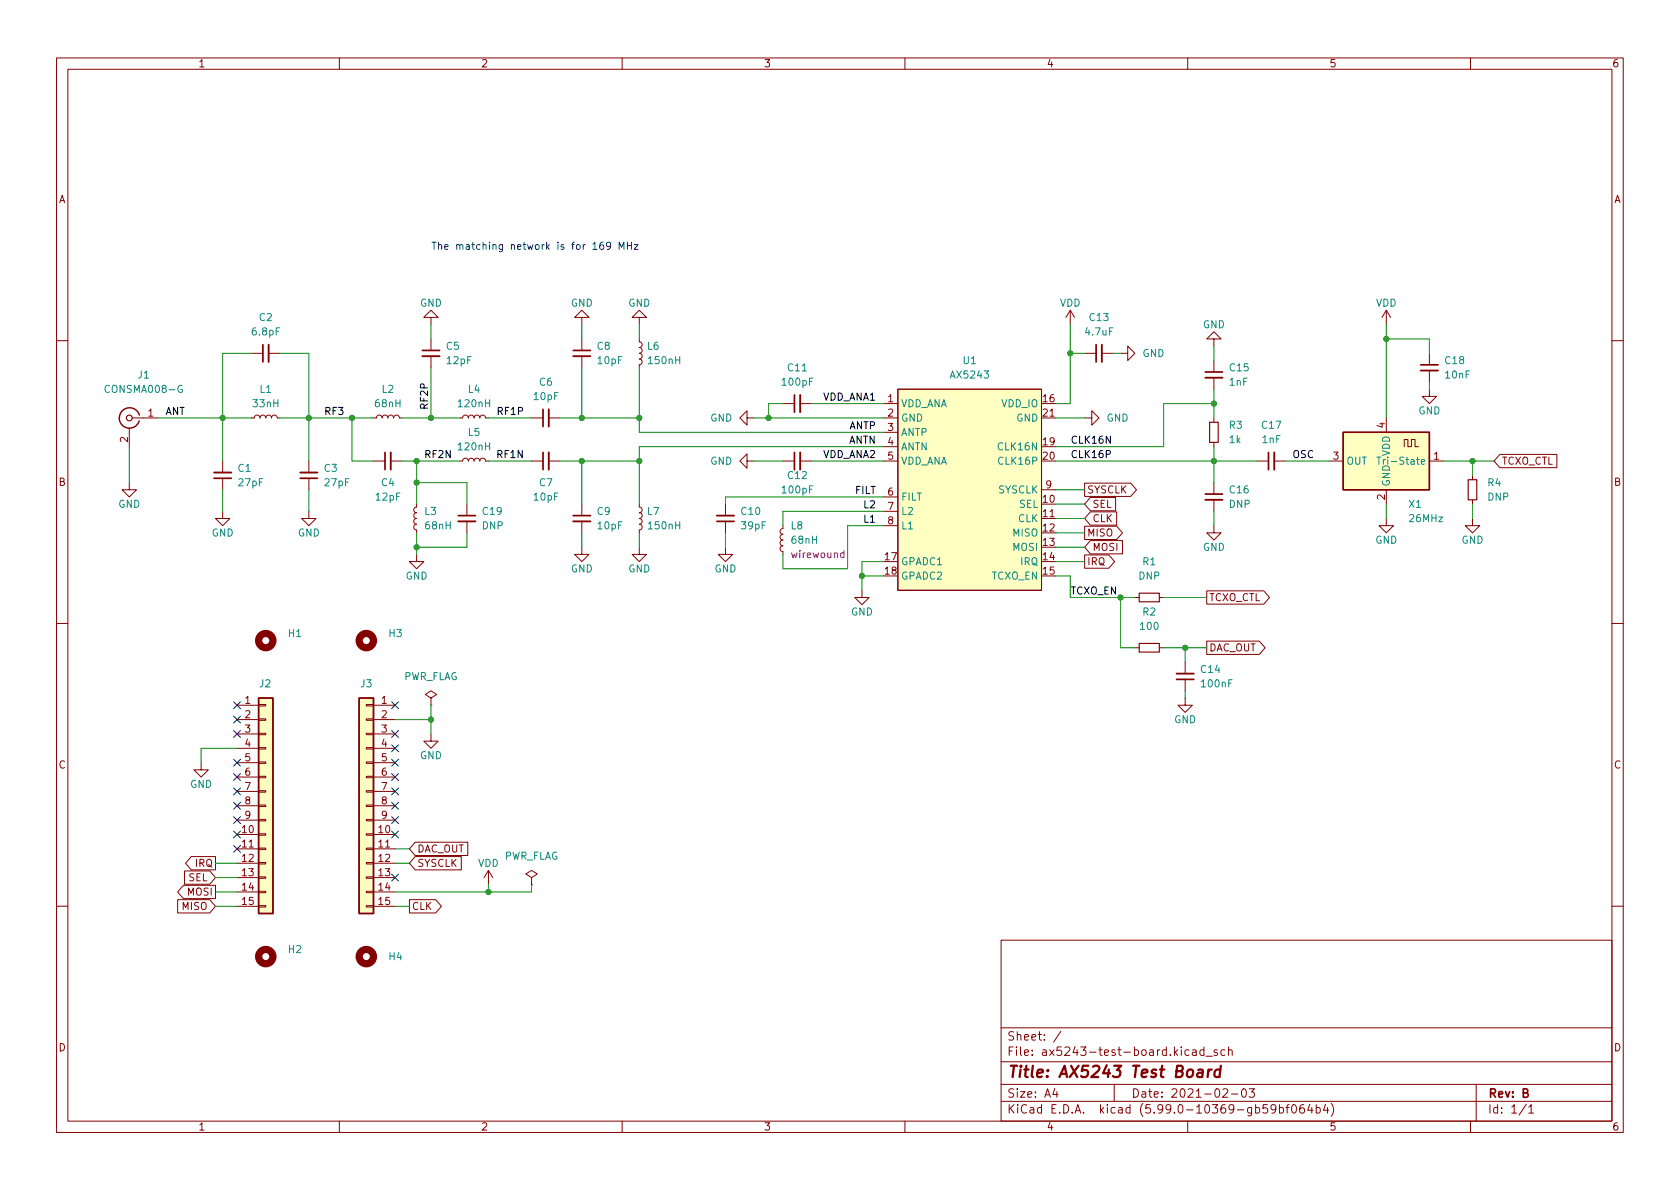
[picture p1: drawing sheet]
<svg xmlns="http://www.w3.org/2000/svg" width="297mm" height="210mm" viewBox="0 0 297 210" stroke-linecap="round" stroke-linejoin="round" font-family="sans-serif">
<g fill="none" stroke="#840000" stroke-width=".18">
<path d="M10 10.2h277v190.1h-277zM12 12.2h273v186.1h-273zM60 10.2v2M110 10.2v2M160 10.2v2M210 10.2v2M260 10.2v2M76.2 56.1h1.3l-1.3-1.2-1.3 1.2h1.3v1.3M76.2 59.9v2.1M102.9 56.1h1.2l-1.2-1.2-1.3 1.2h1.3v1.3M102.9 59.9v2.1M113 56.1h1.3l-1.3-1.2-1.2 1.2h1.2v1.3"/>
<path d="M113 59.9v.5l.4 .2 .1 .4-.1 .3-.4 .2 .4 .1 .1 .3-.1 .4-.4 .2 .4 .2 .1 .4-.1 .3-.4 .1 .4 .1 .1 .4-.1 .4-.4 .1v.5M189.2 54.9l-.7 1.2M189.2 54.9v2.5M189.2 54.9l.8 1.2M214.6 59.9h1.3l-1.3-1.2-1.2 1.2h1.2v1.3M245.1 54.9l-.8 1.2M245.1 54.9v2.5M245.1 54.9l.8 1.2M10 60.2h2M22.9 75.7v3.3M23.4 73.9h4.5M44.4 73.9h.6l.1-.4 .4-.1 .3 .1 .2 .4 .1-.3 .3-.2 .4 .1 .2 .4 .2-.4 .4-.1 .3 .2 .1 .3 .2-.4 .3-.1 .4 .1 .1 .4h.5"/>
<path d="M44.4 62.5h2.1M47.5 62.5h2M66 73.9h.5l.2-.4 .4-.1 .3 .1 .2 .4 .1-.3 .3-.2 .4 .1 .2 .4 .2-.4 .4-.1 .3 .2 .1 .3 .1-.4 .4-.1 .4 .1 .1 .4h.5M76.2 63v2M81.3 73.9h.5l.1-.4 .4-.1 .4 .1 .1 .4 .1-.3 .3-.2 .4 .1 .2 .4 .2-.4 .5-.1 .2 .2 .1 .3 .2-.4 .3-.1 .4 .1 .2 .4h.5M94 73.9h2M97 73.9h2.1M102.9 63v2M132.1 73.9v-1.3l-1.3 1.3 1.3 1.3v-1.3h1.2M138.4 71.4h2.1M141.5 71.4h2M156.2 71.4h2.5"/>
<path d="M156.2 73.9h2.5M156.2 76.4h2.5M156.2 79h2.5M158.7 68.8h25.4v35.6h-25.4zM184.1 73.9h2.6M191.8 73.9h1.2v-1.3l1.3 1.3-1.3 1.3v-1.3M191.8 62.5h2M194.8 62.5h2M198.1 62.5h1.3v-1.3l1.3 1.3-1.3 1.2v-1.2M214.6 63.7v2.1M214.6 66.8v2M214.6 73.9v.8"/>
<path d="M214.6 78.2v.8M245.1 73.9v2.5M248.3 79v-1.3h.6v1.3h.7v-1.3h.6v1.3h.6M252.7 68.8v1.3h1.3l-1.3 1.3-1.2-1.3h1.2M252.7 62.5v2M252.7 65.5v2.1M285 60.2h2M22.9 85.3v1.3h1.2l-1.2 1.3-1.3-1.3h1.3M39.4 90.4v1.3h1.2l-1.2 1.3-1.3-1.3h1.3M39.4 81.5v2.1M39.4 84.6v2M54.6 90.4v1.3h1.3l-1.3 1.3-1.3-1.3h1.3"/>
<path d="M54.6 81.5v2.1M54.6 84.6v2M66 81.5h2.1M69.1 81.5h2M73.7 89.1v.6l-.4 .1-.1 .4 .1 .3 .4 .2-.4 .1-.1 .3 .1 .4 .4 .2-.4 .2-.1 .4 .1 .3 .4 .1-.4 .2-.1 .3 .1 .4 .4 .1v.5M73.7 98v1.3h1.2l-1.2 1.3-1.3-1.3h1.3M81.3 81.5h.5l.1-.3 .4-.2 .4 .2 .1 .3 .1-.3 .3-.2 .4 .1 .2 .4 .2-.4 .5-.1 .2 .2 .1 .3 .2-.3 .3-.2 .4 .2 .2 .3h.5M82.5 89.1v2.1M82.5 92.2v2M94 81.5h2M97 81.5h2.1M102.9 96.8v1.2h1.2l-1.2 1.3-1.3-1.3h1.3"/>
<path d="M102.9 89.1v2.1M102.9 92.2v2M113 96.8v1.2h1.3l-1.3 1.3-1.2-1.3h1.2M113 89.1v.6l.4 .1 .1 .4-.1 .3-.4 .2 .4 .1 .1 .3-.1 .4-.4 .2 .4 .2 .1 .4-.1 .3-.4 .1 .4 .2 .1 .3-.1 .4-.4 .1v.5M128.3 96.8v1.2h1.2l-1.2 1.3-1.3-1.3h1.3M128.3 89.1v2.1M128.3 92.2v2M132.1 81.5v-1.2l-1.3 1.2 1.3 1.3v-1.3h1.2M138.4 93v.5l-.3 .1-.2 .4 .2 .3 .3 .2-.3 .1-.2 .3 .1 .4 .4 .2-.4 .2-.1 .4 .2 .3 .3 .1-.3 .2-.2 .3 .2 .4 .3 .1v.5M138.4 81.5h2.1M141.5 81.5h2M156.2 81.5h2.5"/>
<path d="M156.2 87.9h2.5M156.2 90.4h2.5M156.2 93h2.5M184.1 91.7h2.6M184.1 86.6h2.6M191.8 98.1h4.3l1 1.2-1 1.2h-4.3zM191.8 85.4h8.1l1 1.2-1 1.2h-8.1zM191.8 93.1h5.6l1.1 1.1-1.1 1.2h-5.6zM192.8 95.6h5.7v2.3h-5.7l-1-1.1zM192.8 88h4.5v2.3h-4.5l-1-1.2zM192.8 90.5h4.6v2.4h-4.6l-1-1.2zM214.6 93v1.2h1.3l-1.3 1.3-1.2-1.3h1.2"/>
<path d="M214.6 85.3v2.1M214.6 88.4v2M222.2 81.5h2.1M225.3 81.5h2M234.9 81.5h2.6M245.1 91.7v1.3h1.3l-1.3 1.2-1.3-1.2h1.3M245.1 86.6v2.5M252.7 81.5h2.6M260.3 91.7v1.3h1.3l-1.3 1.2-1.2-1.2h1.2M260.3 84.1v.7M260.3 88.4v.7M265.2 80.4h10.1v2.3h-10.1l-1-1.2z"/>
<path d="M10 110.2h2M152.4 104.4v1.3h1.3l-1.3 1.2-1.3-1.2h1.3M200.7 105.7h.7M200.7 114.5h.7M205 105.7h.7M205 114.5h.7M209.5 117.1v2M213.4 104.5h10.1l1 1.2-1 1.1h-10.1zM213.4 113.4h9.3l1 1.1-1 1.2h-9.3zM285 110.2h2M35.6 134.9v1.2h1.2l-1.2 1.3-1.3-1.3h1.3M41.9 124.7h3.8"/>
<path d="M41.9 127.2h3.8M41.9 129.8h3.8M41.9 132.3h3.8M41.9 134.9h3.8M41.9 137.4h3.8M41.9 139.9h3.8M45.7 139.8h1.3v.3h-1.3zM45.7 137.3h1.3v.2h-1.3zM45.7 134.7h1.3v.3h-1.3zM45.7 132.2h1.3v.3h-1.3zM45.7 129.7h1.3v.2h-1.3zM45.7 127.1h1.3v.3h-1.3z"/>
<path d="M45.7 124.6h1.3v.2h-1.3zM64.8 139.8h1.2v.3h-1.2zM64.8 137.3h1.2v.2h-1.2zM64.8 134.7h1.2v.3h-1.2zM64.8 132.2h1.2v.3h-1.2zM64.8 129.7h1.2v.2h-1.2zM64.8 127.1h1.2v.3h-1.2zM64.8 124.6h1.2v.2h-1.2zM66 124.7h3.8M66 127.2h3.8M66 129.8h3.8M66 132.3h3.8"/>
<path d="M66 134.9h3.8M66 137.4h3.8M66 139.9h3.8M76.2 123.4l1-.6-1-.6-1 .6 1 .6v1.3M76.2 124.7h.1M76.2 129.8v1.3h1.3l-1.3 1.2-1.3-1.2h1.3M209.5 123.4v1.3h1.3l-1.3 1.3-1.2-1.3h1.2M209.5 120.1v2.1M31.4 159.1h5.7l1 1.2-1 1.1h-5.7zM32.4 156.6h5.7v2.3h-5.7l-1-1.2zM32.6 154h4.5l1 1.2-1 1.2h-4.5zM33.8 151.5h4.3v2.3h-4.3l-1-1.2z"/>
<path d="M41.9 147.6h3.8M41.9 150.1h3.8M41.9 152.6h3.8M41.9 155.2h3.8M41.9 157.7h3.8M41.9 142.5h3.8M41.9 145h3.8M45.7 157.6h1.3v.3h-1.3zM45.7 155.1h1.3v.2h-1.3zM45.7 152.5h1.3v.3h-1.3zM45.7 150h1.3v.2h-1.3zM45.7 147.4h1.3v.3h-1.3z"/>
<path d="M45.7 144.9h1.3v.3h-1.3zM45.7 142.4h1.3v.2h-1.3zM64.8 157.6h1.2v.3h-1.2zM64.8 155.1h1.2v.2h-1.2zM64.8 152.5h1.2v.3h-1.2zM64.8 150h1.2v.2h-1.2zM64.8 147.4h1.2v.3h-1.2zM64.8 144.9h1.2v.3h-1.2zM64.8 142.4h1.2v.2h-1.2zM66 147.6h3.8M66 150.1h3.8M66 152.6h3.8"/>
<path d="M66 155.2h3.8M66 157.7h3.8M66 142.5h3.8M66 145h3.8M72.4 159.1h4.6l1.1 1.2-1.1 1.1h-4.6zM73.4 151.5h8.2v2.3h-8.2l-1-1.2zM73.4 148.9h9.3v2.4h-9.3l-1-1.2zM86.4 153.9l-.8 1.3M86.4 153.9v2.6M86.4 153.9l.7 1.3M94 155.2l1-.6-1-.7-1 .7 1 .6v1.3M94 156.5h.1"/>
<path d="M10 160.2h2M41.9 160.3h3.8M45.7 160.1h1.3v.3h-1.3zM64.8 160.1h1.2v.3h-1.2zM66 160.3h3.8M177 166.3h108v32h-108zM285 160.2h2M60 198.3v2M110 198.3v2M160 198.3v2M177 194.8h108M177 191.8h108"/>
<path d="M177 187.8h108M177 181.8h108M186.5 192.5l-.4 1h1M186.9 193v1M187.6 182.4l-1.3 1.9M197 191.8v3M210 198.3v2M210.2 185.7l-.4-.1-.3 .3v.4l.1 .3h.6M210.9 185.7h.5l.1 .9M211.5 186l-.5 .1a.29 .29 0 0 0-.2 .2 .29 .29 0 0 0 .2 .3h.5M212.9 185.7l-.5-.1-.3 .3v.4l.2 .3h.6M212.9 185.1v1.5"/>
<path d="M213.2 186.8h1.2M215.2 185.7l-.3-.1-.3 .2 .1 .3 .5 .1v.4h-.6M216.2 192.7l.6-.2 .2 .2 .1 .3-1 1h1M216.6 185.7l-.5-.1-.2 .3v.4l.1 .3h.6M217.2 185.8l.2-.2 .4 .1 .1 .9M217.2 185.1v1.5M217.7 193.5h1.2M219.7 192.6l.2-.1a.81 .81 0 0 1 .5 .7 .81 .81 0 0 1-.3 .8h-.1a.81 .81 0 0 1-.6-.6 .81 .81 0 0 1 .3-.8zM220.9 192.5h.9l-.5 .6 .4 .1v.7l-.2 .1h-.4l-.2-.1M224.1 195.3h-.7l-.1 .7 .2-.1 .5 .1 .1 .2v.5l-.2 .1-.6-.1M225.6 196l-.3 .3h-.3l-.3-.3 .2-.6 .4-.1 .2 .2a.99 .99 0 0 1-.4 1.3h-.2M226.2 195.9l.4-.1 .3 .3v.4l-.1 .3h-.6"/>
<path d="M226.2 195.3v1.5M227.4 195.8h.5M227.9 195.3l-.3 .2v1.3M228.5 195.5l.2-.2a.81 .81 0 0 1 .6 .7 .81 .81 0 0 1-.3 .8h-.1a.81 .81 0 0 1-.4-1.3zM230.5 195.3a.59 .59 0 0 0-.7 .7v.5l.1 .3h.5l.2-.1v-.5l-.1-.2-.4-.1-.3 .3M231.6 195.3l-.4 1h.9M231.9 195.8v1M232.7 195.9l.4-.1 .3 .3v.4l-.1 .3h-.6M232.7 195.3v1.5M234.4 195.3l-.4 1h.9M234.7 195.8v1M235.4 195.1a1.72 1.72 0 0 1 0 2.3"/>
<path d="M260 198.3v2M261 191.8v6.5M269.9 195.3l-1.3 1.9M270.3 195.8l.4-.5v1.5M270.3 196.8h.9"/>
</g>
<path d="M211.9 189.2l.2-.1 .5 .1v1.3M212.7 189.6l-.7 .1a.4 .4 0 0 0-.3 .3 .4 .4 0 0 0 .2 .5l.7-.1M213.7 189.1l-.2 1.4M214.3 189.1l-.4 .1-.3 .3M215.8 189.2a.66 .66 0 0 0-1 .3l-.1 .6 .2 .3 .1 .1 .6-.1M215.9 188.5l-.3 2" fill="none" stroke="#840000" stroke-width=".4"/>
<g fill="none" stroke="#840000" stroke-width=".33">
<path d="M47.5 61v3M74.7 63h3M97 72.4v3M101.3 63h3.1M141.5 69.8v3.1M194.8 61v3M213.1 66.8h3.1M251.2 65.5h3.1M37.8 83.6h3.1M53.1 83.6h3M69.1 80v3.1M81 92.2h3.1"/>
<path d="M97 80v3.1M101.3 92.2h3.1M126.7 91.2h3.1M141.5 80v3.1M213.1 88.4h3.1M225.3 80v3.1M208 119.1h3.1"/>
</g>
<g fill="none" stroke="#840000" stroke-width=".3">
<path d="M46.5 61v3M74.7 62h3M96 72.4v3M101.3 62h3.1M140.5 69.8v3.1M193.8 61v3M213.1 65.8h3.1M251.2 64.5h3.1M37.8 84.6h3.1M53.1 84.6h3M68.1 80v3.1M81 91.2h3.1"/>
<path d="M96 80v3.1M101.3 91.2h3.1M126.7 92.2h3.1M140.5 80v3.1M213.1 87.4h3.1M224.3 80v3.1M208 120.1h3.1"/>
</g>
<g fill="none" stroke="#840000" stroke-width=".2">
<path d="M213.9 74.7h1.5v3.5h-1.5zM259.6 84.8h1.5v3.6h-1.5zM201.4 104.9h3.6v1.5h-3.6zM201.4 113.8h3.6v1.5h-3.6z"/>
<circle cx="22.9" cy="73.9" r=".51"/>
</g>
<g fill="#ffffc2" stroke="#ffffc2" stroke-width=".18">
<path d="M237.5 76.4h15.2v10.2h-15.2z"/>
<path d="M158.7 68.8h25.4v35.6h-25.4z"/>
<path d="M63.5 123.4h2.5v38.1h-2.5z"/>
<path d="M45.7 123.4h2.6v38.1h-2.6z"/>
</g>
<path d="M21.1 73.9a1.8 1.8 0 0 0 1.5 1.8 1.8 1.8 0 0 0 2-1.3M24.6 73.4a1.8 1.8 0 0 0-1.9-1.3 1.8 1.8 0 0 0-1.6 1.8M237.5 76.4h15.2v10.2h-15.2zM45.7 123.4h2.6v38.1h-2.6zM63.5 123.4h2.5v38.1h-2.5z" fill="none" stroke="#840000" stroke-width=".25"/>
<path d="M32.2 68.2a.59 .59 0 0 0-.8 .6 .59 .59 0 0 0 .8 .5v-.4h-.2M243.4 80.8h.8M243.8 80.8v1.3" fill="none" stroke="#008484" stroke-width=".18"/>
<path d="M149.2 97.8h-.3l-.3 .2 .1 .6h.5M149.2 97.3v1.3" fill="none" stroke="#840084" stroke-width=".18"/>
<g fill="none" stroke="#840000" stroke-width="1.3">
<circle cx="47" cy="113.3" r="1.27"/>
<circle cx="64.8" cy="113.3" r="1.27"/>
<circle cx="47" cy="169.2" r="1.27"/>
<circle cx="64.8" cy="169.2" r="1.27"/>
</g>
<path d="M106.6 42.8l-.3 .1a.86 .86 0 0 0 0 1.2l.4-.1 .1-.4-.3-.3h-.2l-.3 .3M108 43.4l-.3 .2h-.2l-.3-.2 .2-.5 .3-.1 .2 .1a.84 .84 0 0 1-.3 1.2h-.2M109.5 44.1v-1.3l.4 .9 .4-.9v1.3M110.9 42.8v1.3M110.9 43.4h.8M111.7 42.8v1.3M112.1 43.3h.7l-.7 .8h.7" fill="none" stroke="#0000c2" stroke-width=".18"/>
<g fill="none" stroke="#008400" stroke-width=".18">
<path d="M76.2 57.4v2.5M102.9 57.4v2.5M113 57.4v2.5M189.2 57.4v14h-2.5M245.1 57.4v16.5M245.1 59.9h7.6v2.6M22.9 79v6.3M27.9 73.9h16.5M44.4 62.5h-5v19M49.5 73.9h16.5M49.5 62.5h5.1v19M62.2 73.9v7.6h3.8"/>
<path d="M71.1 73.9h10.2M76.2 65v8.9M86.4 73.9h7.6M99.1 73.9h13.9M102.9 65v8.9M113 65v11.4h43.2M133.3 73.9h22.9M138.4 71.4h-2.5v2.5M143.5 71.4h12.7M156.2 79h-43.2v10.1M186.7 73.9h5.1M189.2 62.5h2.6"/>
<path d="M196.8 62.5h1.3M214.6 71.4h-8.9v7.6h-19M214.6 61.2v2.5M214.6 68.8v5.1M214.6 79v6.3M252.7 67.6v1.2M39.4 86.6v3.8M54.6 86.6v3.8M71.1 81.5h10.2M73.7 85.3h8.8v3.8M73.7 81.5v7.6M73.7 94.2v3.8"/>
<path d="M82.5 94.2v2.6h-8.8M86.4 81.5h7.6M99.1 81.5h13.9M102.9 81.5v7.6M102.9 94.2v2.6M113 94.2v2.6M128.3 94.2v2.6M133.3 81.5h5.1M143.5 81.5h12.7M156.2 90.4h-17.8v2.6M156.2 93h-6.3v7.6h-11.5v-2.6M156.2 87.9h-27.9v1.2"/>
<path d="M156.2 99.3h-3.8v5.1M186.7 81.5h35.5M186.7 96.8h5.1M186.7 99.3h5.1M186.7 94.2h5.1M186.7 91.7h5.1M186.7 89.1h5.1M186.7 86.6h5.1M214.6 90.4v2.6M227.3 81.5h7.6M245.1 89.1v2.6M255.3 81.5h8.9"/>
<path d="M260.3 81.5v2.6M260.3 89.1v2.6M152.4 101.8h3.8M186.7 101.8h2.5v3.9h11.5M198.1 105.7v8.8h2.6M205.7 105.7h7.7M205.7 114.5h7.7M209.5 114.5v2.6M41.9 132.3h-6.3v2.6M69.8 127.2h6.4M76.2 124.7v5.1M209.5 122.2v1.2"/>
<path d="M38.1 152.6h3.8M38.1 155.2h3.8M38.1 157.7h3.8M69.8 152.6h2.6M69.8 150.1h2.6M86.4 156.5v1.2M94 156.5v1.2h-24.2M38.1 160.3h3.8M69.8 160.3h2.6"/>
</g>
<g fill="none" stroke="#000084" stroke-width=".18">
<path d="M41.3 126.6l1.2 1.3M41.3 124.1l1.2 1.2M41.3 139.3l1.2 1.3M41.3 136.8l1.2 1.2M41.3 134.3l1.2 1.2M41.3 129.2l1.2 1.2M42.5 126.6l-1.2 1.3M42.5 124.1l-1.2 1.2M42.5 139.3l-1.2 1.3M42.5 136.8l-1.2 1.2M42.5 134.3l-1.2 1.2M42.5 129.2l-1.2 1.2"/>
<path d="M69.2 134.3l1.3 1.2M69.2 131.7l1.3 1.2M69.2 129.2l1.3 1.2M69.2 124.1l1.3 1.2M69.2 139.3l1.3 1.3M69.2 136.8l1.3 1.2M70.5 134.3l-1.3 1.2M70.5 131.7l-1.3 1.2M70.5 129.2l-1.3 1.2M70.5 124.1l-1.3 1.2M70.5 139.3l-1.3 1.3M70.5 136.8l-1.3 1.2"/>
<path d="M41.3 141.9l1.2 1.2M41.3 149.5l1.2 1.2M41.3 147l1.2 1.2M41.3 144.4l1.2 1.2M42.5 141.9l-1.2 1.2M42.5 149.5l-1.2 1.2M42.5 147l-1.2 1.2M42.5 144.4l-1.2 1.2M69.2 154.6l1.3 1.2M69.2 147l1.3 1.2M69.2 144.4l1.3 1.2M69.2 141.9l1.3 1.2"/>
<path d="M70.5 154.6l-1.3 1.2M70.5 147l-1.3 1.2M70.5 144.4l-1.3 1.2M70.5 141.9l-1.3 1.2"/>
</g>
<g fill="#008400" stroke="#008400" stroke-width=".18">
<circle cx="245.1" cy="59.9" r=".46"/>
<circle cx="214.6" cy="71.4" r=".46"/>
<circle cx="214.6" cy="81.5" r=".46"/>
<circle cx="260.3" cy="81.5" r=".46"/>
<circle cx="198.1" cy="105.7" r=".46"/>
<circle cx="209.5" cy="114.5" r=".46"/>
<circle cx="152.4" cy="101.8" r=".46"/>
<circle cx="189.2" cy="62.5" r=".46"/>
<circle cx="135.9" cy="73.9" r=".46"/>
<circle cx="54.6" cy="73.9" r=".46"/>
<circle cx="39.4" cy="73.9" r=".46"/>
<circle cx="86.4" cy="157.7" r=".46"/>
<circle cx="102.9" cy="73.9" r=".46"/>
<circle cx="102.9" cy="81.5" r=".46"/>
<circle cx="76.2" cy="127.2" r=".46"/>
<circle cx="113" cy="81.5" r=".46"/>
<circle cx="113" cy="73.9" r=".46"/>
<circle cx="62.2" cy="73.9" r=".46"/>
<circle cx="73.7" cy="81.5" r=".46"/>
<circle cx="73.7" cy="85.3" r=".46"/>
<circle cx="73.7" cy="96.8" r=".46"/>
<circle cx="76.2" cy="73.9" r=".46"/>
</g>
<text font-size="2.8" fill="#840000" x="178" y="190.6">Title: AX5243 Test Board</text>
<g font-size="2.1" fill="#840000">
<text x="178" y="184">Sheet: /</text>
<text x="178" y="186.7">File: ax5243-test-board.kicad_sch</text>
<text x="178" y="196.9">KiCad E.D.A. kicad (5.99.0-10369-gb59bf064b4)</text>
<text x="178" y="194.1">Size: A4</text>
<text x="200" y="194.1">Date: 2021-02-03</text>
<text x="263" y="194.1">Rev: B</text>
<text x="263" y="196.9">Id: 1/1</text>
</g>
<g font-size="1.8" fill="#840000">
<text x="35" y="11.9">1</text>
<text x="85" y="11.9">2</text>
<text x="135" y="11.9">3</text>
<text x="185" y="11.9">4</text>
<text x="235" y="11.9">5</text>
<text x="285" y="11.9">6</text>
<text x="10.3" y="35.9">A</text>
<text x="285.3" y="35.9">A</text>
<text x="157" y="71.1">1</text>
<text x="184.4" y="71.1">16</text>
<text x="26.2" y="73.7">1</text>
<text x="157" y="73.7">2</text>
<text x="157" y="76.2">3</text>
<text x="184.4" y="73.7">21</text>
<text x="244.9" y="75.7" transform="rotate(-90 244.9 75.7)">4</text>
<text x="22.6" y="78.2" transform="rotate(-90 22.6 78.2)">2</text>
<text x="157" y="78.7">4</text>
<text x="157" y="81.3">5</text>
<text x="184.4" y="78.7">19</text>
<text x="184.4" y="81.3">20</text>
<text x="235.7" y="81.3">3</text>
<text x="253.5" y="81.3">1</text>
<text x="265.5" y="82.2">TCXO_CTL</text>
<text x="10.3" y="85.9">B</text>
<text x="157" y="87.6">6</text>
<text x="184.4" y="88.9">10</text>
<text x="184.9" y="86.4">9</text>
<text x="192.2" y="87.2">SYSCLK</text>
<text x="193.1" y="89.8">SEL</text>
<text x="244.9" y="88.4" transform="rotate(-90 244.9 88.4)">2</text>
<text x="285.3" y="85.9">B</text>
<text x="157" y="90.2">7</text>
<text x="157" y="92.7">8</text>
<text x="184.4" y="91.4">11</text>
<text x="184.4" y="94">12</text>
<text x="192.2" y="94.9">MISO</text>
<text x="193.1" y="92.3">CLK</text>
<text x="156.5" y="99.1">17</text>
<text x="156.5" y="101.6">18</text>
<text x="184.4" y="96.5">13</text>
<text x="184.4" y="99.1">14</text>
<text x="184.4" y="101.6">15</text>
<text x="192.2" y="99.9">IRQ</text>
<text x="193.1" y="97.4">MOSI</text>
<text x="213.7" y="106.3">TCXO_CTL</text>
<text x="213.7" y="115.2">DAC_OUT</text>
<text x="43.3" y="124.5">1</text>
<text x="67.5" y="124.5">1</text>
<text x="43.3" y="127">2</text>
<text x="43.3" y="129.5">3</text>
<text x="67.5" y="127">2</text>
<text x="67.5" y="129.5">3</text>
<text x="10.3" y="135.9">C</text>
<text x="43.3" y="132.1">4</text>
<text x="43.3" y="134.6">5</text>
<text x="43.3" y="137.2">6</text>
<text x="67.5" y="132.1">4</text>
<text x="67.5" y="134.6">5</text>
<text x="67.5" y="137.2">6</text>
<text x="285.3" y="135.9">C</text>
<text x="43.3" y="139.7">7</text>
<text x="43.3" y="142.2">8</text>
<text x="67.5" y="139.7">7</text>
<text x="67.5" y="142.2">8</text>
<text x="42.8" y="147.3">10</text>
<text x="42.8" y="149.9">11</text>
<text x="43.3" y="144.8">9</text>
<text x="67" y="147.3">10</text>
<text x="67" y="149.9">11</text>
<text x="67.5" y="144.8">9</text>
<text x="33.3" y="155.8">SEL</text>
<text x="34.6" y="153.3">IRQ</text>
<text x="42.8" y="152.4">12</text>
<text x="42.8" y="154.9">13</text>
<text x="67" y="152.4">12</text>
<text x="67" y="154.9">13</text>
<text x="73.7" y="153.3">SYSCLK</text>
<text x="73.7" y="150.7">DAC_OUT</text>
<text x="32.2" y="160.9">MISO</text>
<text x="33.2" y="158.4">MOSI</text>
<text x="42.8" y="157.5">14</text>
<text x="42.8" y="160">15</text>
<text x="67" y="157.5">14</text>
<text x="67" y="160">15</text>
<text x="72.8" y="160.9">CLK</text>
<text x="10.3" y="185.9">D</text>
<text x="285.3" y="185.9">D</text>
<text x="35" y="199.9">1</text>
<text x="85" y="199.9">2</text>
<text x="135" y="199.9">3</text>
<text x="185" y="199.9">4</text>
<text x="235" y="199.9">5</text>
<text x="285" y="199.9">6</text>
</g>
<text font-size="1.8" fill="#0000c2" x="76.2" y="44.2">The matching network is for 169 MHz</text>
<g font-size="1.8" fill="#008484">
<text x="44.7" y="59.3">6.8pF</text>
<text x="45.9" y="56.8">C2</text>
<text x="74.2" y="54.2">GND</text>
<text x="100.9" y="54.2">GND</text>
<text x="111.1" y="54.2">GND</text>
<text x="187.4" y="54.2">VDD</text>
<text x="192" y="59.3">4.7uF</text>
<text x="192.7" y="56.8">C13</text>
<text x="212.7" y="58">GND</text>
<text x="243.2" y="54.2">VDD</text>
<text x="78.9" y="61.8">C5</text>
<text x="79.1" y="64.4">12pF</text>
<text x="105.6" y="61.8">C8</text>
<text x="105.8" y="64.4">10pF</text>
<text x="114.5" y="61.8">L6</text>
<text x="114.8" y="64.4">150nH</text>
<text x="139.3" y="65.7">C11</text>
<text x="170.3" y="64.4">U1</text>
<text x="202" y="63.1">GND</text>
<text x="217.5" y="65.7">C15</text>
<text x="255.6" y="64.4">C18</text>
<text x="19" y="69.5">CONSMA008-G</text>
<text x="24.4" y="66.9">J1</text>
<text x="46" y="69.5">L1</text>
<text x="67.5" y="69.5">L2</text>
<text x="82.8" y="69.5">L4</text>
<text x="94.5" y="70.7">10pF</text>
<text x="95.4" y="68.2">C6</text>
<text x="138.4" y="68.2">100pF</text>
<text x="168.3" y="66.9">AX5243</text>
<text x="217.4" y="68.2">1nF</text>
<text x="255.6" y="66.9">10nF</text>
<text x="44.8" y="72">33nH</text>
<text x="66.4" y="72">68nH</text>
<text x="81.2" y="72">120nH</text>
<text x="82.8" y="77.1">L5</text>
<text x="125.6" y="74.5">GND</text>
<text x="159.3" y="72">VDD_ANA</text>
<text x="159.3" y="74.5">GND</text>
<text x="159.3" y="77.1">ANTP</text>
<text x="177.1" y="72">VDD_IO</text>
<text x="179.7" y="74.5">GND</text>
<text x="195.6" y="74.5">GND</text>
<text x="217.4" y="75.8">R3</text>
<text x="223.2" y="75.8">C17</text>
<text x="250.8" y="73.3">GND</text>
<text x="42.1" y="83.4">C1</text>
<text x="57.3" y="83.4">C3</text>
<text x="81.2" y="79.6">120nH</text>
<text x="125.6" y="82.2">GND</text>
<text x="159.3" y="79.6">ANTN</text>
<text x="159.3" y="82.2">VDD_ANA</text>
<text x="176.8" y="79.6">CLK16N</text>
<text x="176.9" y="82.2">CLK16P</text>
<text x="217.4" y="78.4">1k</text>
<text x="223.2" y="78.4">1nF</text>
<text x="238" y="82.2">OUT</text>
<text x="245" y="82.2">Tri-State</text>
<text x="245.7" y="80.7" transform="rotate(-90 245.7 80.7)">VDD</text>
<text x="20.9" y="89.8">GND</text>
<text x="42.3" y="86">27pF</text>
<text x="57.5" y="86">27pF</text>
<text x="66.5" y="88.5">12pF</text>
<text x="67.4" y="86">C4</text>
<text x="94.5" y="88.5">10pF</text>
<text x="95.4" y="86">C7</text>
<text x="138.4" y="87.2">100pF</text>
<text x="139.3" y="84.7">C12</text>
<text x="159.3" y="88.5">FILT</text>
<text x="176.5" y="87.2">SYSCLK</text>
<text x="180.2" y="89.8">SEL</text>
<text x="217.3" y="89.8">DNP</text>
<text x="217.5" y="87.2">C16</text>
<text x="245.7" y="86.1" transform="rotate(-90 245.7 86.1)">GND</text>
<text x="249.1" y="89.8">X1</text>
<text x="263" y="88.5">DNP</text>
<text x="263.1" y="86">R4</text>
<text x="37.4" y="94.9">GND</text>
<text x="52.6" y="94.9">GND</text>
<text x="75.1" y="91.1">L3</text>
<text x="75.3" y="93.6">68nH</text>
<text x="85.2" y="93.6">DNP</text>
<text x="85.4" y="91.1">C19</text>
<text x="105.6" y="91.1">C9</text>
<text x="105.8" y="93.6">10pF</text>
<text x="114.5" y="91.1">L7</text>
<text x="114.8" y="93.6">150nH</text>
<text x="131.1" y="91.1">C10</text>
<text x="131.2" y="93.6">39pF</text>
<text x="139.9" y="93.6">L8</text>
<text x="159.3" y="91.1">L2</text>
<text x="159.3" y="93.6">L1</text>
<text x="179.1" y="94.9">MISO</text>
<text x="180" y="92.3">CLK</text>
<text x="249.3" y="92.3">26MHz</text>
<text x="100.9" y="101.2">GND</text>
<text x="111.1" y="101.2">GND</text>
<text x="126.3" y="101.2">GND</text>
<text x="140.1" y="96.1">68nH</text>
<text x="159.3" y="99.9">GPADC1</text>
<text x="179.1" y="97.4">MOSI</text>
<text x="180.5" y="99.9">IRQ</text>
<text x="202.1" y="99.9">R1</text>
<text x="212.7" y="97.4">GND</text>
<text x="243.1" y="96.1">GND</text>
<text x="258.4" y="96.1">GND</text>
<text x="71.7" y="102.5">GND</text>
<text x="159.3" y="102.5">GPADC2</text>
<text x="175.3" y="102.5">TCXO_EN</text>
<text x="201.3" y="102.5">DNP</text>
<text x="51" y="112.6">H1</text>
<text x="68.8" y="112.6">H3</text>
<text x="150.4" y="108.8">GND</text>
<text x="201.7" y="111.4">100</text>
<text x="202.1" y="108.8">R2</text>
<text x="212.4" y="119">C14</text>
<text x="45.9" y="121.5">J2</text>
<text x="63.8" y="121.5">J3</text>
<text x="71.2" y="120.3">PWR_FLAG</text>
<text x="212.5" y="121.5">100nF</text>
<text x="207.6" y="127.9">GND</text>
<text x="74.2" y="134.2">GND</text>
<text x="33.6" y="139.3">GND</text>
<text x="84.5" y="153.3">VDD</text>
<text x="89" y="152">PWR_FLAG</text>
<text x="51" y="168.5">H2</text>
<text x="68.8" y="169.8">H4</text>
</g>
<g font-size="1.8">
<text x="145.4" y="70.8">VDD_ANA1</text>
<text x="29.2" y="73.4">ANT</text>
<text x="57.6" y="73.4">RF3</text>
<text x="75.7" y="72.1" transform="rotate(-90 75.7 72.1)">RF2P</text>
<text x="88.2" y="73.4">RF1P</text>
<text x="150.1" y="75.9">ANTP</text>
<text x="74.9" y="81">RF2N</text>
<text x="88.1" y="81">RF1N</text>
<text x="145.4" y="81">VDD_ANA2</text>
<text x="150" y="78.4">ANTN</text>
<text x="189.2" y="81">CLK16P</text>
<text x="189.2" y="78.4">CLK16N</text>
<text x="228.6" y="81">OSC</text>
<text x="151.2" y="87.3">FILT</text>
<text x="152.9" y="89.9">L2</text>
<text x="152.9" y="92.4">L1</text>
<text x="189.2" y="105.1">TCXO_EN</text>
</g>
<text font-size="1.8" fill="#840084" x="140" y="98.7">wirewound</text>
</svg>
